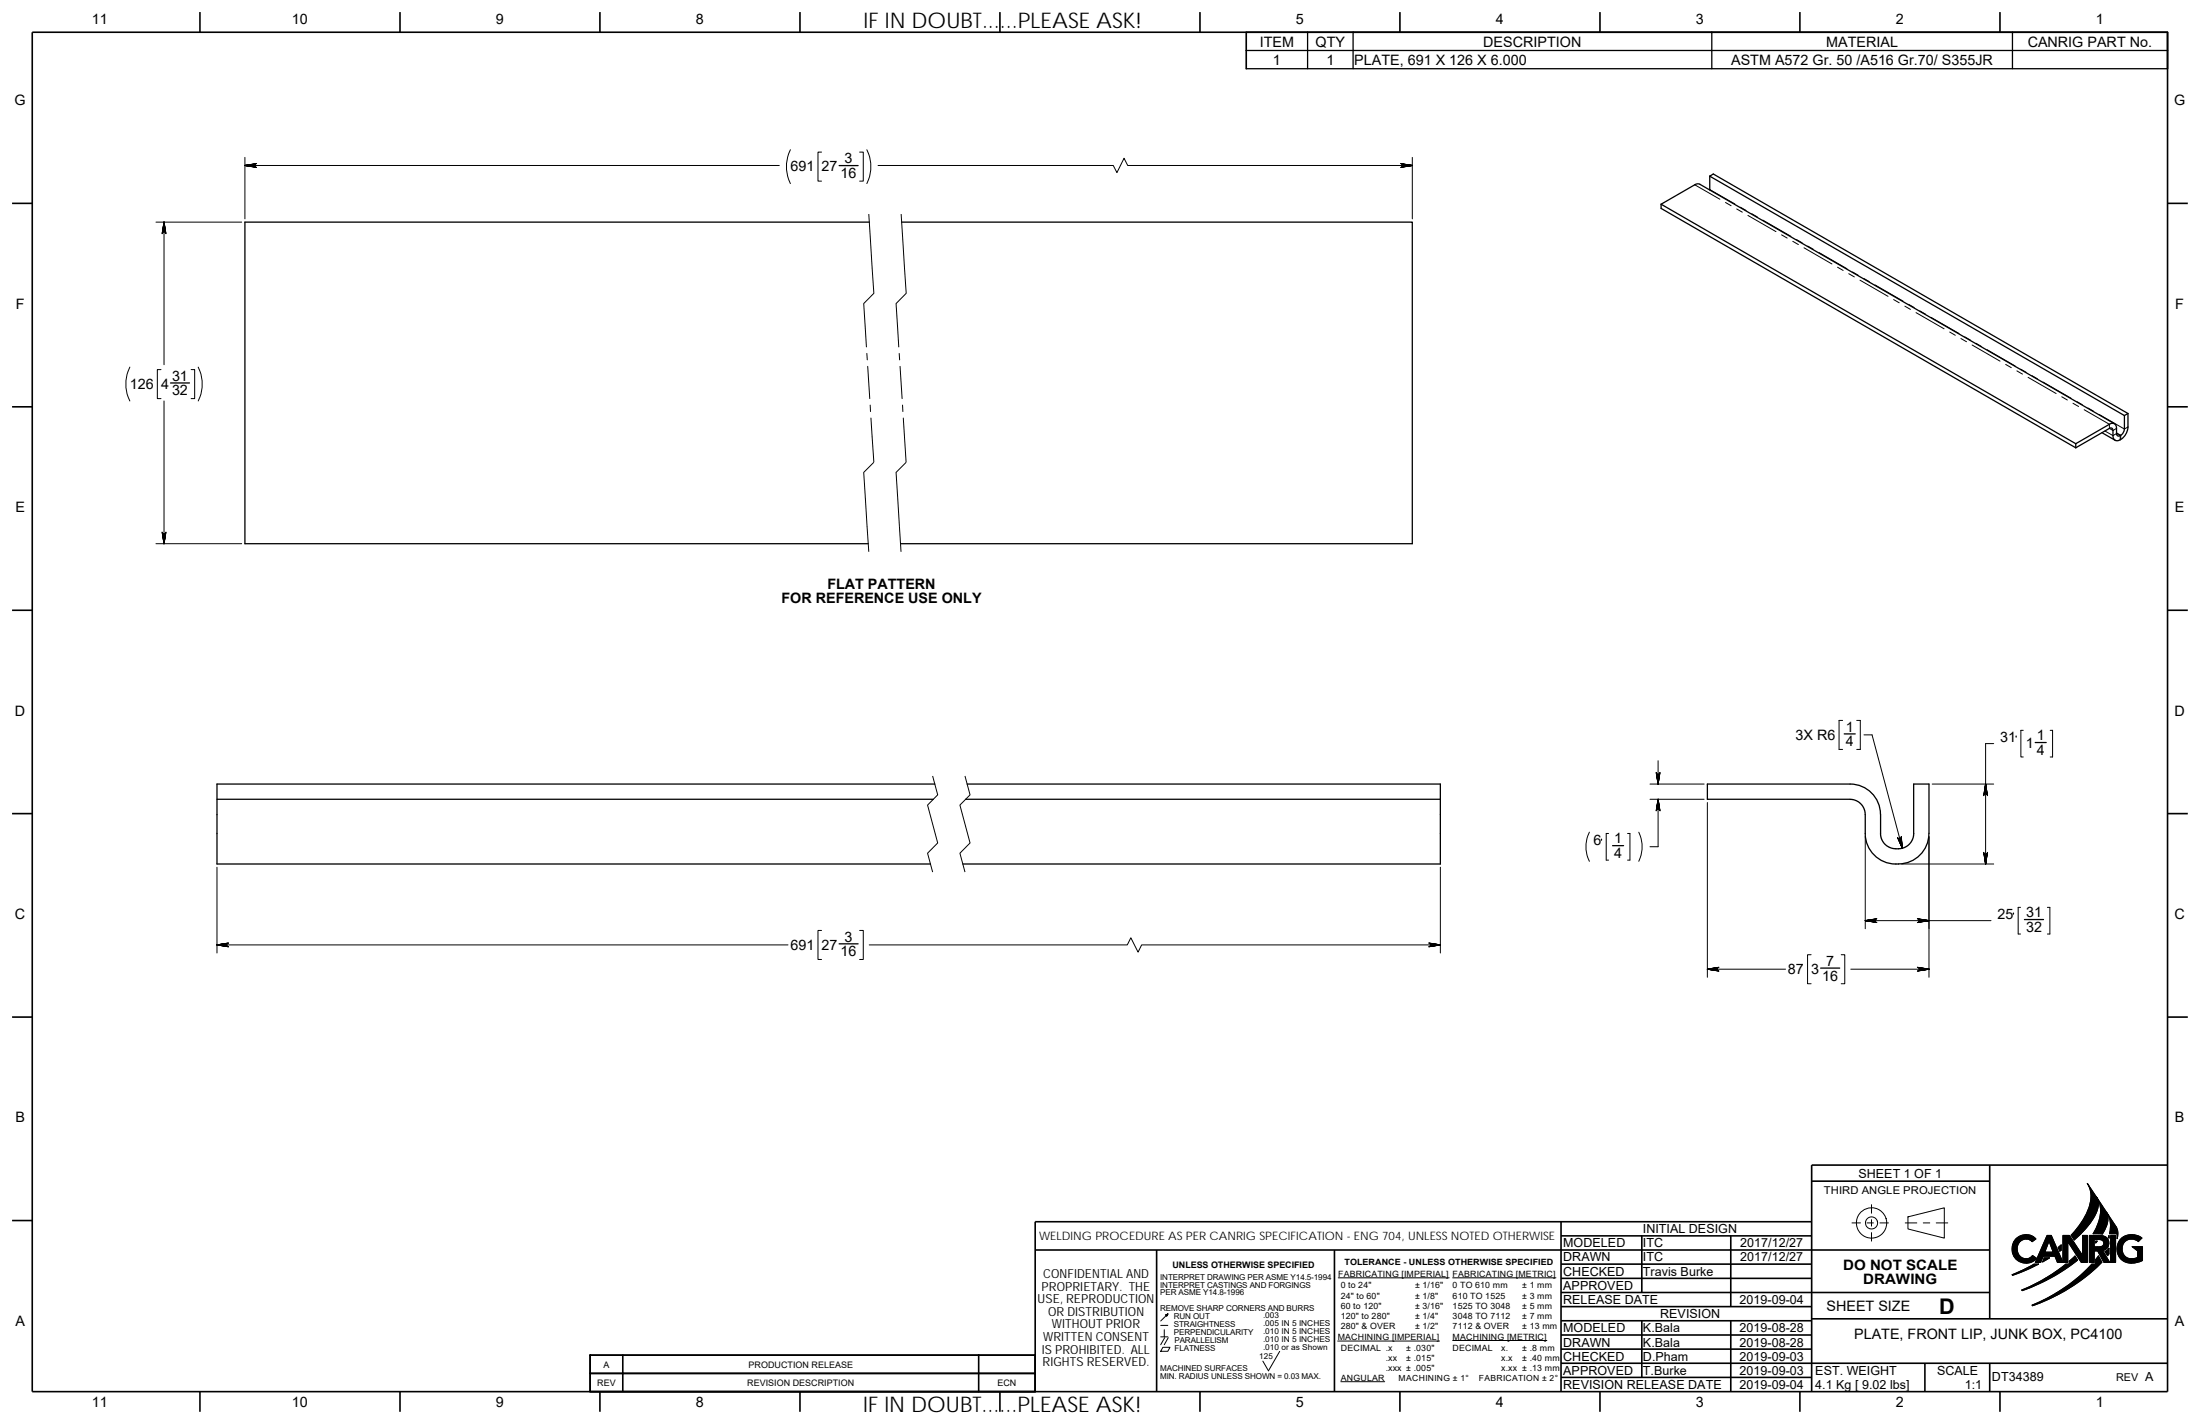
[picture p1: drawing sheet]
<svg xmlns="http://www.w3.org/2000/svg" width="432mm" height="279mm" viewBox="0 0 432 279" stroke-linecap="round" stroke-linejoin="round" font-family="sans-serif">
<g fill="none" stroke="#000" stroke-width=".32">
<path d="M6.3 6.3h419.1v266.7h-419.1zM39.2 2.4v3.9M78.5 2.4v3.9M117.8 2.4v3.9M157 2.4v3.9M196.3 2.4v3.9M235.5 2.4v3.9M244.6 6.3v7.2M274.8 2.4v3.9M314 2.4v3.9M353.3 2.4v3.9M392.5 2.4v3.9"/>
<path d="M2.4 39.9h3.9M425.4 39.9h4M2.4 79.8h3.9M425.4 79.8h4M2.4 119.7h3.9M425.4 119.7h4M6.3 139.7h.1M425.4 139.7h.1M2.4 159.6h3.9M425.4 159.6h4M2.4 199.6h3.9M425.4 199.6h4"/>
<path d="M2.4 239.5h3.9M306.4 239.7v33.3M355.6 231.8h34.9M355.6 239.7h-152.4v33.3h-87.4v-7.1M390.5 228.6v30.2M425.4 228.6h-69.8v44.4M425.4 239.5h4M203.2 245.3h187.3M227 245.3v27.7M261.9 245.3v27.7M306.4 253.6h84.1M306.4 242.5h49.2"/>
<path d="M306.4 248h49.2M306.4 250.8h49.2M306.4 256.4h49.2M306.4 259.1h49.2M322.2 242.5v11.1M322.2 259.1v11.2M339.7 242.5v13.9M339.7 259.1v13.9M355.6 258.8h69.8M39.2 273v4M78.5 273v4M115.8 265.9h87.4v7.1h-87.4z"/>
<path d="M115.8 265.9h87.4M115.8 269.5h87.4M117.8 273v4M122.2 265.9v7.1M157 273v4M192.1 265.9v7.1M196.3 273v4M235.5 273v4M274.8 273v4M306.4 264.7h49.2M306.4 261.9h49.2M306.4 267.5h119"/>
<path d="M306.4 270.3h49.2M314 273v4M353.3 273v4M377.8 267.5v5.5M390.5 267.5v5.5M392.5 273v4"/>
</g>
<g fill="none" stroke="#000" stroke-width=".2">
<path d="M48.1 30.9v12M48.1 32.5h104.9M155.1 29.4a7.5 7.5 0 0 0 0 6.6M161.2 29.8h-.7v5.7h.7M168.7 29.8h.7v5.7h-.7M170.1 29.4a7.4 7.4 0 0 1 0 6.6M172.3 32.5h46.2l.7 1.4 1.4-2.8 .7 1.4h55.9M277.2 30.9v12M332.6 36.3l5 2.8M335.6 37.2l4.9 2.8M338.7 39.7l1.1 .7M30.6 43.6h16.8"/>
<path d="M32.2 43.6v28M170.5 42l1 15.6-2 2 .6 8.5M176.9 42l1 15.6-2 2 .5 8.5M340.9 41l1.1 .6M341.6 40.7l1.1 .6M343.1 42.3l5.5 3.1M343.8 41.9l1.1 .7M346 43.2l5.5 3.2M349.7 46.1l1.1 .6M351.9 47.3l1.1 .7M352.6 47l1.1 .6M354.1 48.6l5.5 3.2"/>
<path d="M354.8 48.3l1.1 .6M357 49.6l5.5 3.1M360.7 52.4l1.1 .7M362.9 53.7l1.1 .6M363.6 53.4l1.1 .6M365.1 55l5.5 3.1M365.8 54.6l1.1 .7M368 55.9l5.5 3.2M371.7 58.8l1.1 .6M374.6 59.7l1.1 .6M25.5 72a7.4 7.4 0 0 0 0 6.7M31.6 72.5h-.7v5.7h.7"/>
<path d="M32.2 78.7v28M37.5 72.5h.7v5.7h-.7M38.9 72a7.4 7.4 0 0 1 0 6.7M170.1 69.3l.1 1.3M170.3 71.9l.4 6.3M170.8 79.5l.1 1.3M176.5 69.3l.1 1.3M176.7 71.9l.4 6.3M177.1 79.5l.1 1.3M373.9 60.1l1.1 .6M376.1 61.3l5.5 3.2M376.8 61l1.1 .6"/>
<path d="M379 62.3l5.5 3.1M382.7 65.2l1.1 .6M384.9 66.4l1.1 .7M385.6 66.1l1.1 .6M387.1 67.7l5.5 3.2M387.8 67.4l1.1 .6M390 68.6l5.5 3.2M393.7 71.5l1.1 .6M395.9 72.8l1.1 .6M396.6 72.4l1.1 .7M398.1 74l5.5 3.2M398.8 73.7l1.1 .6"/>
<path d="M401 75l5.5 3.1M404.7 77.9l1.1 .6M406.9 79.1l1.1 .7M407.6 78.8l1.1 .6M170.9 82l.6 8.7-2 2 1 15.6M177.3 82l.5 8.7M177.9 90.7l-2 2 .9 15.6M409.1 80.4l4.9 2.8v.9l.7 .4 .7-.4M409.8 80.1l1.1 .6M412 81.3l5 2.9 .7-.4M413.1 84.6l1.6 .9 .7-.4 .7 .4v.8M415.4 84.9l.8 .5v.8"/>
<path d="M30.6 106.7h16.8M183 152.3l1 3.7-1.9 2 1.9 7.4-1.9 2 .9 3.7M189.4 152.3l1 3.7-2 2 2 7.4-2 2 1 3.7M323.8 156.8h10.7M323.8 153.8h10.7M325.4 149.3v4.5M325.4 156.8v9.3h-1.6M335.1 157.5v34.2M361.7 141.4h-.7v5.6h.7M364.4 141.4h.7v5.6h-.7M365.8 144.2h1.6l6 22.2M379.2 153.8h12.1"/>
<path d="M391.3 145.9h-1.6v23.6M397.1 143.3h-.5v5.2h.5M402.4 143.3h.5v5.2h-.5M42.6 170.2v16.8M282.7 170.2v16.8M312 163.3a6.4 6.4 0 0 0 0 5.7M315.7 163.5h-.4v5.3h.4M319.4 163.5h.5v5.3h-.5M321.6 163.3a6.5 6.5 0 0 1 0 5.7M366.1 164.2v18M373.3 169.5h18M378.6 164.2v27.5"/>
<path d="M396.6 178h-.5v5.3h.5M401.8 178h.5v5.3h-.5M42.6 185.4h112.1M161.2 182.6h-.7v5.7h.7M168.7 182.6h.7v5.7h-.7M170.6 185.4h50.7l.7-1.4 1.4 2.8 .7-1.4h58.6M335.1 190.2h15.4M355.5 187.3h-.7v5.7h.7M361.4 187.3h.7v5.7h-.7M363.3 190.2h15.3M366.1 180.6h24.7M363.5 239.9h1.7"/>
<path d="M366.4 239.9h1.3M367.3 236.4v1.6M367.3 239.3v1.3M369 239.9h1.6M374 239.9h2.2M374.5 238.8l7.1-1.8v5.9l-7.1-1.8zM377.5 239.9h1.3M380 239.9h2.3M409.7 232.2l1.8 2.7 .3 .7a4.5 4.5 0 0 1-1.1 3.7l-1.3 1.7-2.3 2.3-.6-.9a13.7 13.7 0 0 0 3.9-7.3 4.5 4.5 0 0 0-.7-2.9zM411.5 234.9l1.9 2.8a4 4 0 0 1-.8 4.4h-1.8a7.6 7.6 0 0 0 1.1-6.4zM413.5 238l1.9 2.7a2.77 2.77 0 0 1 .1 2.3v-.9h-1.5a5.2 5.2 0 0 0-.5-4.1zM229.2 257.8l-1.4 1.4"/>
<path d="M262.7 250.7h21.7M285.1 250.7h20.3M367.3 241.9v1.6M394.9 250.1l4.3-2.1h.9l-3.3 1.6-1.8 .6zM395.5 243.3a2.95 2.95 0 0 1 2.9-1l.6 .3 .6 .5-.7 .5-.7-.4h-.9l-.6 .2-.5 .5a2.2 2.2 0 0 0 0 2.3l.5 .5 .6 .3 1-.1 .6-.6 .8 .6a2.72 2.72 0 0 1-3.1 .7 2.72 2.72 0 0 1-1.7-2.6l.1-.7zM396.8 253.1a35.2 35.2 0 0 0 8.7-5.1h.6v-.6l1.2-1 .5 .8a36.6 36.6 0 0 1-10.9 6zM398.8 256.1a32.9 32.9 0 0 0 11.8-8.1h.7a1.97 1.97 0 0 1 .6-1.6l.6 1.3a35.7 35.7 0 0 1-13.6 8.5zM401.2 246.8h1.1l-1.4 .8zM401.8 242.4h.8l2.3 5.3h-1.1l-.5-1.2h-2.3l-.5 1.2h-1zM402.2 243.5l.8 2.2h-1.7zM404 244.8l.6-.5v1l-.3 .2zM404.9 242.4h1.3l2.5 3.9v-3.9h1v5.3h-1.2l-2.6-4.1-.1 4.1h-.9z"/>
<path d="M410.1 242.4h2.5l.6 .2 .4 .4 .3 .6-.1 1-.5 .5-.6 .3 1.4 2.3h-1.2l-1.2-2.3h-.7v2.3h-.9zM411 243.2l1.6 .2 .3 .4-.1 .5-.6 .3h-1.2zM411.3 243.5h.3l-.3 .4zM413.2 245.6l.7-.7v1.1l-.2 .4zM413.9 242.4v.5l-.1-.1zM414.3 242.4h.9v5.3h-.9zM419.7 243.6a2.01 2.01 0 0 0-2.1-.4l-.7 .6a2.14 2.14 0 0 0 0 2.5l.5 .4 .5 .3h.8l.8-.3 .1-1.3-1.1-.8h2M420.4 242.9a2.93 2.93 0 0 0-3.7-.2 2.93 2.93 0 0 0-.9 3.6l.7 1a2.66 2.66 0 0 0 1.9 .5l1.3-.1 .8-.4M227.8 260.1h1.4M227.8 262.3h1.4M228.2 264.4h1.4l-.4 .7h-1.4zM228.5 260.9v1.4"/>
<path d="M228.6 262.5l-.8 1.3M229.3 262.5l-.8 1.3M251.2 265.2l-2.2 3.8-1.1-1.9M262.6 263.1h19.9M263.2 271.1h8.6M285.1 263h18.5"/>
<circle cx="367.3" cy="240" r="1.19"/>
<circle cx="367.3" cy="240" r="2.98"/>
</g>
<g fill="#000" stroke="#000" stroke-width=".2">
<path d="M48.1 32.5l2.3-.4z" fill-rule="evenodd"/>
<path d="M48.1 32.5l2.1-.4z" fill-rule="evenodd"/>
<path d="M48.1 32.5l2-.3z" fill-rule="evenodd"/>
<path d="M48.1 32.5l1.9-.2v.1z" fill-rule="evenodd"/>
<path d="M48.1 32.5l1.9-.1v.1z" fill-rule="evenodd"/>
<path d="M48.1 32.5h1.9v.1z" fill-rule="evenodd"/>
<path d="M48.1 32.5l2 .2z" fill-rule="evenodd"/>
<path d="M48.1 32.5l2.1 .3z" fill-rule="evenodd"/>
<path d="M48.1 32.5l2.3 .4z" fill-rule="evenodd"/>
<path d="M274.9 32.9l2.3-.4z" fill-rule="evenodd"/>
<path d="M275 32.8l2.2-.3z" fill-rule="evenodd"/>
<path d="M275.2 32.6l2-.1-2.1 .2z" fill-rule="evenodd"/>
<path d="M275.3 32.5h1.9l-2 .1z" fill-rule="evenodd"/>
<path d="M275.3 32.4l1.9 .1h-1.9z" fill-rule="evenodd"/>
<path d="M275.2 32.3l2 .2-1.9-.1z" fill-rule="evenodd"/>
<path d="M275.1 32.2l2.1 .3z" fill-rule="evenodd"/>
<path d="M275 32.1l2.2 .4z" fill-rule="evenodd"/>
<path d="M274.9 32.1l2.3 .4z" fill-rule="evenodd"/>
<path d="M32.2 43.6l.4 2.3z" fill-rule="evenodd"/>
<path d="M32.2 43.6l.3 2.1z" fill-rule="evenodd"/>
<path d="M32.2 43.6l.3 2z" fill-rule="evenodd"/>
<path d="M32.2 43.6l.2 2-.1-.1z" fill-rule="evenodd"/>
<path d="M32.2 43.6l.1 1.9h-.2z" fill-rule="evenodd"/>
<path d="M32.2 43.6l-.1 1.9-.1 .1z" fill-rule="evenodd"/>
<path d="M32.2 43.6l-.3 2z" fill-rule="evenodd"/>
<path d="M32.2 43.6l-.3 2.1z" fill-rule="evenodd"/>
<path d="M32.2 43.6l-.4 2.3z" fill-rule="evenodd"/>
<path d="M31.8 104.4l.4 2.3z" fill-rule="evenodd"/>
<path d="M31.9 104.5l.3 2.2z" fill-rule="evenodd"/>
<path d="M31.9 104.6l.3 2.1z" fill-rule="evenodd"/>
<path d="M32 104.7l.1 .1 .1 1.9z" fill-rule="evenodd"/>
<path d="M32.1 104.8h.2l-.1 1.9z" fill-rule="evenodd"/>
<path d="M32.3 104.8l.1-.1-.2 2z" fill-rule="evenodd"/>
<path d="M32.5 104.6l-.3 2.1z" fill-rule="evenodd"/>
<path d="M32.5 104.5l-.3 2.2z" fill-rule="evenodd"/>
<path d="M32.6 104.4l-.4 2.3z" fill-rule="evenodd"/>
<path d="M325.4 156.8l-.3 2.3z" fill-rule="evenodd"/>
<path d="M325.4 156.8l-.3 2.2z" fill-rule="evenodd"/>
<path d="M325.4 156.8l-.2 2.1z" fill-rule="evenodd"/>
<path d="M325.4 156.8v2h-.2z" fill-rule="evenodd"/>
<path d="M325.4 156.8l.1 2h-.1z" fill-rule="evenodd"/>
<path d="M325.4 156.8l.2 2h-.1z" fill-rule="evenodd"/>
<path d="M325.4 156.8l.3 2.1z" fill-rule="evenodd"/>
<path d="M325.4 156.8l.4 2.2z" fill-rule="evenodd"/>
<path d="M325.4 156.8l.4 2.3z" fill-rule="evenodd"/>
<path d="M325.8 151.6l-.4 2.2z" fill-rule="evenodd"/>
<path d="M325.8 151.7l-.4 2.1z" fill-rule="evenodd"/>
<path d="M325.6 151.8h.1l-.3 2z" fill-rule="evenodd"/>
<path d="M325.5 151.9l.1-.1-.2 2z" fill-rule="evenodd"/>
<path d="M325.4 151.9h.1l-.1 1.9z" fill-rule="evenodd"/>
<path d="M325.2 151.8l.2 .1v1.9z" fill-rule="evenodd"/>
<path d="M325.2 151.8l.2 2z" fill-rule="evenodd"/>
<path d="M325.1 151.7l.3 2.1z" fill-rule="evenodd"/>
<path d="M325.1 151.6l.3 2.2z" fill-rule="evenodd"/>
<path d="M389.7 153.8l-.4 2.3z" fill-rule="evenodd"/>
<path d="M389.7 153.8l-.3 2.2z" fill-rule="evenodd"/>
<path d="M389.7 153.8l-.3 2.1z" fill-rule="evenodd"/>
<path d="M389.7 153.8v2h-.2z" fill-rule="evenodd"/>
<path d="M389.7 153.8l.1 2h-.1z" fill-rule="evenodd"/>
<path d="M389.7 153.8l.2 2h-.1z" fill-rule="evenodd"/>
<path d="M389.7 153.8l.3 2.1z" fill-rule="evenodd"/>
<path d="M389.7 153.8l.4 2.2z" fill-rule="evenodd"/>
<path d="M389.7 153.8l.4 2.3z" fill-rule="evenodd"/>
<path d="M372.4 164.3l1 2.1z" fill-rule="evenodd"/>
<path d="M372.5 164.4l.9 2z" fill-rule="evenodd"/>
<path d="M372.6 164.5l.8 1.9z" fill-rule="evenodd"/>
<path d="M372.7 164.6h.1l.6 1.8z" fill-rule="evenodd"/>
<path d="M372.8 164.6l.1-.1 .5 1.9z" fill-rule="evenodd"/>
<path d="M372.9 164.5h.1l.4 1.9z" fill-rule="evenodd"/>
<path d="M373.1 164.4l.3 2z" fill-rule="evenodd"/>
<path d="M373.1 164.3l.3 2.1z" fill-rule="evenodd"/>
<path d="M373.2 164.1l.2 2.3z" fill-rule="evenodd"/>
<path d="M389.3 167.2l.4 2.3z" fill-rule="evenodd"/>
<path d="M389.4 167.4l.3 2.1z" fill-rule="evenodd"/>
<path d="M389.4 167.5l.3 2z" fill-rule="evenodd"/>
<path d="M389.5 167.6h.2v1.9z" fill-rule="evenodd"/>
<path d="M389.7 167.6h.1l-.1 1.9z" fill-rule="evenodd"/>
<path d="M389.8 167.6h.1l-.2 1.9z" fill-rule="evenodd"/>
<path d="M390 167.5l-.3 2z" fill-rule="evenodd"/>
<path d="M390.1 167.4l-.4 2.1z" fill-rule="evenodd"/>
<path d="M390.1 167.2l-.4 2.3z" fill-rule="evenodd"/>
<path d="M42.6 185.4l2.3-.4z" fill-rule="evenodd"/>
<path d="M42.6 185.4l2.1-.3z" fill-rule="evenodd"/>
<path d="M42.6 185.4l2-.3z" fill-rule="evenodd"/>
<path d="M42.6 185.4l2-.2-.1 .1z" fill-rule="evenodd"/>
<path d="M42.6 185.4l1.9-.1v.2z" fill-rule="evenodd"/>
<path d="M42.6 185.4l1.9 .1 .1 .1z" fill-rule="evenodd"/>
<path d="M42.6 185.4l2 .3z" fill-rule="evenodd"/>
<path d="M42.6 185.4l2.1 .3z" fill-rule="evenodd"/>
<path d="M42.6 185.4l2.3 .4z" fill-rule="evenodd"/>
<path d="M280.4 185.8l2.3-.4z" fill-rule="evenodd"/>
<path d="M280.5 185.7l2.2-.3z" fill-rule="evenodd"/>
<path d="M280.7 185.6l2-.2-2.1 .3z" fill-rule="evenodd"/>
<path d="M280.8 185.5l1.9-.1-2 .2z" fill-rule="evenodd"/>
<path d="M280.8 185.3l1.9 .1-1.9 .1z" fill-rule="evenodd"/>
<path d="M280.7 185.2l2 .2-1.9-.1z" fill-rule="evenodd"/>
<path d="M280.6 185.1l2.1 .3z" fill-rule="evenodd"/>
<path d="M280.5 185.1l2.2 .3z" fill-rule="evenodd"/>
<path d="M280.4 185l2.3 .4z" fill-rule="evenodd"/>
<path d="M335.1 190.2l2.3-.4z" fill-rule="evenodd"/>
<path d="M335.1 190.2l2.2-.4z" fill-rule="evenodd"/>
<path d="M335.1 190.2l2.1-.3z" fill-rule="evenodd"/>
<path d="M335.1 190.2l2-.2-.1 .1z" fill-rule="evenodd"/>
<path d="M335.1 190.2l1.9-.1v.1z" fill-rule="evenodd"/>
<path d="M335.1 190.2h1.9l.1 .2z" fill-rule="evenodd"/>
<path d="M335.1 190.2l2.1 .2z" fill-rule="evenodd"/>
<path d="M335.1 190.2l2.2 .3z" fill-rule="evenodd"/>
<path d="M335.1 190.2l2.3 .3z" fill-rule="evenodd"/>
<path d="M366.1 180.6l2.3 .4z" fill-rule="evenodd"/>
<path d="M366.1 180.6h1.9v.1z" fill-rule="evenodd"/>
<path d="M366.1 180.6l2-.1-.1 .1z" fill-rule="evenodd"/>
<path d="M366.1 180.6l2.1-.2z" fill-rule="evenodd"/>
<path d="M366.1 180.6l2.2-.3z" fill-rule="evenodd"/>
<path d="M366.1 180.6l2.3-.3z" fill-rule="evenodd"/>
<path d="M366.1 180.6l2.2 .4z" fill-rule="evenodd"/>
<path d="M366.1 180.6l2.1 .3z" fill-rule="evenodd"/>
<path d="M366.1 180.6l1.9 .1 .1 .1z" fill-rule="evenodd"/>
<path d="M376.3 181l2.3-.4z" fill-rule="evenodd"/>
<path d="M376.4 181l2.2-.4z" fill-rule="evenodd"/>
<path d="M376.6 180.9l2-.3z" fill-rule="evenodd"/>
<path d="M376.7 180.7l1.9-.1-2 .2z" fill-rule="evenodd"/>
<path d="M376.7 180.6h1.9l-1.9 .1z" fill-rule="evenodd"/>
<path d="M376.6 180.5l2 .1h-1.9z" fill-rule="evenodd"/>
<path d="M376.6 180.4l2 .2z" fill-rule="evenodd"/>
<path d="M376.4 180.3l2.2 .3z" fill-rule="evenodd"/>
<path d="M376.3 180.3l2.3 .3z" fill-rule="evenodd"/>
<path d="M376.3 190.5l2.3-.3z" fill-rule="evenodd"/>
<path d="M376.4 190.5l2.2-.3z" fill-rule="evenodd"/>
<path d="M376.6 190.4l2-.2z" fill-rule="evenodd"/>
<path d="M376.7 190.2h1.9l-2 .2z" fill-rule="evenodd"/>
<path d="M376.7 190.1l1.9 .1h-1.9z" fill-rule="evenodd"/>
<path d="M376.6 190l2 .2-1.9-.1z" fill-rule="evenodd"/>
<path d="M376.6 189.9l2 .3z" fill-rule="evenodd"/>
<path d="M376.4 189.8l2.2 .4z" fill-rule="evenodd"/>
<path d="M376.3 189.8l2.3 .4z" fill-rule="evenodd"/>
<path d="M409.7 232.2l1.9 2.8a3.5 3.5 0 0 1-.5 3.7l-1.9 2.5-2.1 2.1-.6-.9a13.9 13.9 0 0 0 3.9-7.2 4.5 4.5 0 0 0-.7-3z" fill-rule="evenodd"/>
<path d="M228.9 258l.3-.2z" fill-rule="evenodd"/>
<path d="M228.7 258l.5-.2z" fill-rule="evenodd"/>
<path d="M228.9 258.1l.3-.3-.2 .3z" fill-rule="evenodd"/>
<path d="M229.2 257.8l-.2 .5z" fill-rule="evenodd"/>
<path d="M394.9 250.1l4.3-2.1h.9l-4.1 1.9-1 .3z" fill-rule="evenodd"/>
<path d="M395.8 243a2.65 2.65 0 0 1 3.8 .1l-.7 .5a1.77 1.77 0 0 0-2.3-.2 1.77 1.77 0 0 0-.6 2.2 1.66 1.66 0 0 0 1.2 1.3 1.66 1.66 0 0 0 1.7-.6l.8 .6a2.78 2.78 0 0 1-4 .1 2.78 2.78 0 0 1 .1-4z" fill-rule="evenodd"/>
<path d="M398.8 256.1l2.6-1.2 2.3-1.3a27.7 27.7 0 0 0 5.4-4l1.5-1.6h.7v-.9l.6-.7 .6 1.3a35.8 35.8 0 0 1-13.6 8.5z" fill-rule="evenodd"/>
<path d="M401.8 242.4l-2.3 5.3h1l.5-1.2h2.3l.5 1.2h1.1l-2.3-5.3zM402.2 243.5l.8 2.2h-1.7z" fill-rule="evenodd"/>
<path d="M401.2 246.8h1.1l-1.4 .8z" fill-rule="evenodd"/>
<path d="M404.1 244.6l.5-.3v1l-.3 .2-.3-.7z" fill-rule="evenodd"/>
<path d="M396.8 253.1l2.3-1 2.5-1.4 3.9-2.7h.6v-.6l1.2-1 .5 .8a37 37 0 0 1-10.9 6z" fill-rule="evenodd"/>
<path d="M404.9 242.4h1.3l2.5 3.9v-3.9h1v5.3h-1.2l-2.6-4.1-.1 4.1h-.9z" fill-rule="evenodd"/>
<path d="M411.3 243.5h.3l-.3 .4z" fill-rule="evenodd"/>
<path d="M411.6 235l1.8 2.7a4.2 4.2 0 0 1-.8 4.4h-1.8a7.7 7.7 0 0 0 1.2-6.3z" fill-rule="evenodd"/>
<path d="M411 243.2h1.3l.5 .3a.77 .77 0 0 1 0 .9 .77 .77 0 0 1-.9 .2h-.9zM410.1 242.4v5.3h.9v-2.3h.7l1.2 2.3h1.2l-1.4-2.3a1.52 1.52 0 0 0 1.2-1.9 1.52 1.52 0 0 0-1.9-1.1z" fill-rule="evenodd"/>
<path d="M413.2 245.6l.7-.7v1.1l-.2 .4z" fill-rule="evenodd"/>
<path d="M413.9 242.4v.5l-.1-.1z" fill-rule="evenodd"/>
<path d="M414.3 242.4v5.3h.9v-5.3z" fill-rule="evenodd"/>
<path d="M413.5 238l1.8 2.7a2.99 2.99 0 0 1 .2 2.3v-.9h-1.5a5.1 5.1 0 0 0-.5-4.1z" fill-rule="evenodd"/>
<path d="M416.5 242.8a3.3 3.3 0 0 1 3.9 .1l-.7 .7a1.94 1.94 0 0 0-2.6 .1 1.94 1.94 0 0 0-.2 2.6 1.94 1.94 0 0 0 2.6 .4l.1-1.3-1.1-.8h2v2.7a3.5 3.5 0 0 1-4.4-.5 2.91 2.91 0 0 1 .4-4z" fill-rule="evenodd"/>
</g>
<g fill="none" stroke="#000" stroke-width=".25">
<path d="M244.6 13.5h180.8M244.6 9.9h180.8M256.6 6.3v7.2M265.6 6.3v7.2M336 6.3v7.2M395 6.3v7.2M164.7 32.5h3.7M335.6 34.6l.7-.5 81.4 47M335.6 34.6l81.4 46.9v2.7a1.15 1.15 0 0 1-1.5 1.2l-.1-.3a1.93 1.93 0 0 0-.4-2h-.7l-6.9 4M335.6 34.6v2.7M170.6 43.6h-122.5v63.1h122.3M177 43.6h100.2v63.1h-100.4"/>
<path d="M326 40.1l81.4 47M326 40.1l6.9-4h.6l81.5 47M326 40.1v.8l81.4 47M33.5 75.1h3.7M407.4 87.1v.8M412.6 84.9l2.5 1.5M417.7 81.1v2.7a2.62 2.62 0 0 1-2.4 2.6 .94 .94 0 0 1-.6-.9v-1.2l-.1-.2-.5-.1-6.7 3.9M417.7 81.1l-.7 .4M183.2 156.8h-140.6v12.7h140M183.5 153.8h-140.9v3M189.5 156.8h93.2M189.8 153.8h92.9v3"/>
<path d="M282.7 156.8v12.7h-93.7M335.1 153.8h28a6 6 0 0 1 6 6v4.1l.3 .9 .5 .8 .8 .6 1.1 .3h1.3l1.1-.4 .9-.9 .5-1.3v-10.1h3v9.7a6.3 6.3 0 0 1-4.9 5.9 6.3 6.3 0 0 1-6.9-3.1 5.8 5.8 0 0 1-.7-2.8v-3.7l-.2-1-.7-1.2-1.1-.6-1-.2h-28zM362 144h2.1M395.7 144.4h.1M399.5 145.7h2.1M314.3 164.7h.1M316.5 165.9h2.2M395.2 179.2h.1M164.7 185.2h3.7M357.3 189.9h3.8M397.3 180.4h3.8"/>
</g>
<g font-size="4.2">
<text x="169.5" y="5.4">IF IN DOUBT......PLEASE ASK!</text>
<text x="380.6" y="257.7">D</text>
<text x="169.4" y="277">IF IN DOUBT......PLEASE ASK!</text>
</g>
<g font-size="2.8">
<text x="18.1" y="4.7">11</text>
<text x="57.3" y="4.7">10</text>
<text x="97.3" y="4.7">9</text>
<text x="136.6" y="4.7">8</text>
<text x="254.4" y="4.7">5</text>
<text x="293.6" y="4.7">4</text>
<text x="332.9" y="4.7">3</text>
<text x="372.1" y="4.7">2</text>
<text x="411.4" y="4.7">1</text>
<text x="247.2" y="9.2">ITEM</text>
<text x="258.2" y="9.2">QTY</text>
<text x="291.1" y="9.2">DESCRIPTION</text>
<text x="358.4" y="9.2">MATERIAL</text>
<text x="398" y="9.2">CANRIG PART No.</text>
<text x="249.9" y="12.7">1</text>
<text x="260.3" y="12.7">1</text>
<text x="265.8" y="12.7">PLATE, 691 X 126 X 6.000</text>
<text x="339.8" y="12.7">ASTM A572 Gr. 50 /A516 Gr.70/ S355JR</text>
<text x="2.9" y="20.7">G</text>
<text x="426.7" y="20.7">G</text>
<text x="155.1" y="33.6">691</text>
<text x="161.2" y="33.6">27</text>
<text x="165" y="34.9">16</text>
<text x="165.8" y="32">3</text>
<text x="3.1" y="60.6">F</text>
<text x="427" y="60.6">F</text>
<text x="25.5" y="76.3">126 4</text>
<text x="33.8" y="74.7">31</text>
<text x="33.8" y="77.6">32</text>
<text x="3" y="100.5">E</text>
<text x="426.9" y="100.5">E</text>
<text x="153.4" y="118.4">FOR REFERENCE USE ONLY</text>
<text x="162.4" y="115.5">FLAT PATTERN</text>
<text x="2.9" y="140.4">D</text>
<text x="362.3" y="143.5">1</text>
<text x="426.8" y="140.4">D</text>
<text x="352.4" y="145.1">3X R6</text>
<text x="362.3" y="146.4">4</text>
<text x="392.6" y="145.6">31</text>
<text x="397.6" y="146.8">1</text>
<text x="399.8" y="148.1">4</text>
<text x="399.8" y="145.2">1</text>
<text x="312.8" y="165.8">6</text>
<text x="316.8" y="165.5">1</text>
<text x="316.8" y="168.4">4</text>
<text x="397.7" y="180">31</text>
<text x="2.9" y="180.3">C</text>
<text x="165.8" y="184.7">3</text>
<text x="392" y="180.3">25</text>
<text x="397.7" y="182.9">32</text>
<text x="426.8" y="180.3">C</text>
<text x="155.1" y="186.3">691</text>
<text x="161.2" y="186.3">27</text>
<text x="165" y="187.6">16</text>
<text x="350.9" y="191.1">87</text>
<text x="355.5" y="191.1">3</text>
<text x="358.4" y="189.5">7</text>
<text x="357.6" y="192.4">16</text>
<text x="3" y="220.2">B</text>
<text x="426.9" y="220.2">B</text>
<text x="361.8" y="249.1">DO NOT SCALE</text>
<text x="365.7" y="251.9">DRAWING</text>
<text x="358.5" y="257.2">SHEET SIZE</text>
<text x="3" y="260.2">A</text>
<text x="363.9" y="262.7">PLATE, FRONT LIP, JUNK BOX, PC4100</text>
<text x="426.9" y="260.2">A</text>
<text x="18.1" y="276.2">11</text>
<text x="57.3" y="276.2">10</text>
<text x="97.3" y="276.2">9</text>
<text x="136.6" y="276.2">8</text>
<text x="254.4" y="276.2">5</text>
<text x="293.6" y="276.2">4</text>
<text x="332.9" y="276.2">3</text>
<text x="372.1" y="276.2">2</text>
<text x="411.4" y="276.2">1</text>
</g>
<g font-size="2.5">
<text x="364.8" y="231.1">SHEET 1 OF 1</text>
<text x="306.8" y="244.7">MODELED</text>
<text x="322.5" y="242">INITIAL DESIGN</text>
<text x="322.5" y="244.7">ITC</text>
<text x="341.6" y="244.7">2017/12/27</text>
<text x="204.7" y="250.8">CONFIDENTIAL AND</text>
<text x="306.8" y="247.5">DRAWN</text>
<text x="306.8" y="250.3">CHECKED</text>
<text x="322.5" y="250.3">Travis Burke</text>
<text x="322.5" y="247.5">ITC</text>
<text x="341.6" y="247.5">2017/12/27</text>
<text x="203.7" y="255.7">USE, REPRODUCTION</text>
<text x="204.4" y="253.2">PROPRIETARY. THE</text>
<text x="306.8" y="255.9">RELEASE DATE</text>
<text x="306.8" y="253.1">APPROVED</text>
<text x="341.4" y="255.9">2019-09-04</text>
<text x="204.7" y="263.1">WRITTEN CONSENT</text>
<text x="205.7" y="258.2">OR DISTRIBUTION</text>
<text x="206.5" y="260.6">WITHOUT PRIOR</text>
<text x="306.8" y="261.4">MODELED</text>
<text x="322.5" y="261.4">K.Bala</text>
<text x="325.8" y="258.6">REVISION</text>
<text x="341.4" y="261.4">2019-08-28</text>
<text x="204.5" y="265.6">IS PROHIBITED. ALL</text>
<text x="204.6" y="268.1">RIGHTS RESERVED.</text>
<text x="306.8" y="269.7">APPROVED</text>
<text x="306.8" y="267">CHECKED</text>
<text x="306.8" y="264.2">DRAWN</text>
<text x="322.5" y="264.2">K.Bala</text>
<text x="322.5" y="267">D.Pham</text>
<text x="322.5" y="269.7">T.Burke</text>
<text x="341.4" y="264.2">2019-08-28</text>
<text x="341.4" y="267">2019-09-03</text>
<text x="341.4" y="269.7">2019-09-03</text>
<text x="356.3" y="269.7">EST. WEIGHT</text>
<text x="380.2" y="269.7">SCALE</text>
<text x="306.8" y="272.5">REVISION RELEASE DATE</text>
<text x="341.4" y="272.5">2019-09-04</text>
<text x="356.3" y="272.5">4.1 Kg [ 9.02 lbs]</text>
<text x="385.6" y="272.6">1:1</text>
<text x="391" y="271">DT34389</text>
<text x="421" y="271">A</text>
</g>
<text font-size="2.3" x="203.9" y="243.3">WELDING PROCEDURE AS PER CANRIG SPECIFICATION - ENG 704, UNLESS NOTED OTHERWISE</text>
<g font-size="2.1">
<text x="358" y="234.2">THIRD ANGLE PROJECTION</text>
<text x="415.4" y="271">REV</text>
</g>
<g font-size="1.8">
<text x="230.1" y="248.7">UNLESS OTHERWISE SPECIFIED</text>
<text x="118.4" y="268.4">A</text>
<text x="146.9" y="268.4">PRODUCTION RELEASE</text>
<text x="117.2" y="271.9">REV</text>
<text x="146.7" y="271.9">REVISION DESCRIPTION</text>
<text x="195.8" y="271.9">ECN</text>
</g>
<g font-size="1.7">
<text x="262.7" y="250.5">FABRICATING [IMPERIAL] FABRICATING [METRIC]</text>
<text x="263.9" y="248.3">TOLERANCE - UNLESS OTHERWISE SPECIFIED</text>
<text x="263.1" y="252.7">0 to 24&quot;</text>
<text x="263.1" y="254.8">24&quot; to 60&quot;</text>
<text x="263.1" y="256.8">60 to 120&quot;</text>
<text x="277.7" y="252.7">± 1/16&quot;</text>
<text x="277.7" y="254.8">± 1/8&quot;</text>
<text x="277.7" y="256.8">± 3/16&quot;</text>
<text x="285.1" y="256.8">1525 TO 3048</text>
<text x="285.1" y="254.8">610 TO 1525</text>
<text x="285.1" y="252.7">0 TO 610 mm</text>
<text x="298.8" y="254.8">± 3 mm</text>
<text x="298.8" y="252.7">± 1 mm</text>
<text x="298.8" y="256.8">± 5 mm</text>
<text x="262.6" y="262.9">MACHINING [IMPERIAL]</text>
<text x="263.1" y="258.8">120&quot; to 280&quot;</text>
<text x="263.1" y="260.7">280&quot; &amp; OVER</text>
<text x="277.7" y="260.7">± 1/2&quot;</text>
<text x="277.7" y="258.8">± 1/4&quot;</text>
<text x="285.1" y="262.8">MACHINING [METRIC]</text>
<text x="285.1" y="258.8">3048 TO 7112</text>
<text x="285.1" y="260.7">7112 &amp; OVER</text>
<text x="298.8" y="258.8">± 7 mm</text>
<text x="298.8" y="260.7">± 13 mm</text>
<text x="263.2" y="265.1">DECIMAL .x</text>
<text x="272" y="268.9">.xxx ± .005&quot;</text>
<text x="272" y="267">.xx</text>
<text x="276" y="265.1">± .030&quot;</text>
<text x="276" y="267">± .015&quot;</text>
<text x="285.1" y="265.1">DECIMAL</text>
<text x="294.7" y="265.1">x.</text>
<text x="294.7" y="268.9">x.xx ± .13 mm</text>
<text x="294.7" y="267">x.x</text>
<text x="298.8" y="267">± .40 mm</text>
<text x="298.8" y="265.1">± .8 mm</text>
<text x="263.2" y="270.9">ANGULAR</text>
<text x="274.5" y="270.9">MACHINING ± 1°</text>
<text x="290.3" y="270.9">FABRICATION ± 2°</text>
</g>
<g font-size="1.6">
<text x="227.7" y="251.1">INTERPRET DRAWING PER ASME Y14.5-1994</text>
<text x="227.7" y="252.6">INTERPRET CASTINGS AND FORGINGS</text>
<text x="227.7" y="254.2">PER ASME Y14.8-1996</text>
<text x="227.7" y="257.3">REMOVE SHARP CORNERS AND BURRS</text>
<text x="230.4" y="258.8">RUN OUT</text>
<text x="230.4" y="260.4">STRAIGHTNESS</text>
<text x="230.4" y="261.9">PERPENDICULARITY</text>
<text x="230.5" y="263.5">PARALLELISM</text>
<text x="247.9" y="258.6">.003</text>
<text x="247.9" y="260.2">.005 IN 5 INCHES</text>
<text x="247.9" y="261.7">.010 IN 5 INCHES</text>
<text x="247.9" y="263.3">.010 IN 5 INCHES</text>
<text x="227.7" y="268.9">MACHINED SURFACES</text>
<text x="230.5" y="265">FLATNESS</text>
<text x="247.2" y="266.7">125</text>
<text x="247.9" y="264.8">.010 or as Shown</text>
<text x="227.7" y="270.5">MIN. RADIUS UNLESS SHOWN = 0.03 MAX.</text>
</g>
</svg>
